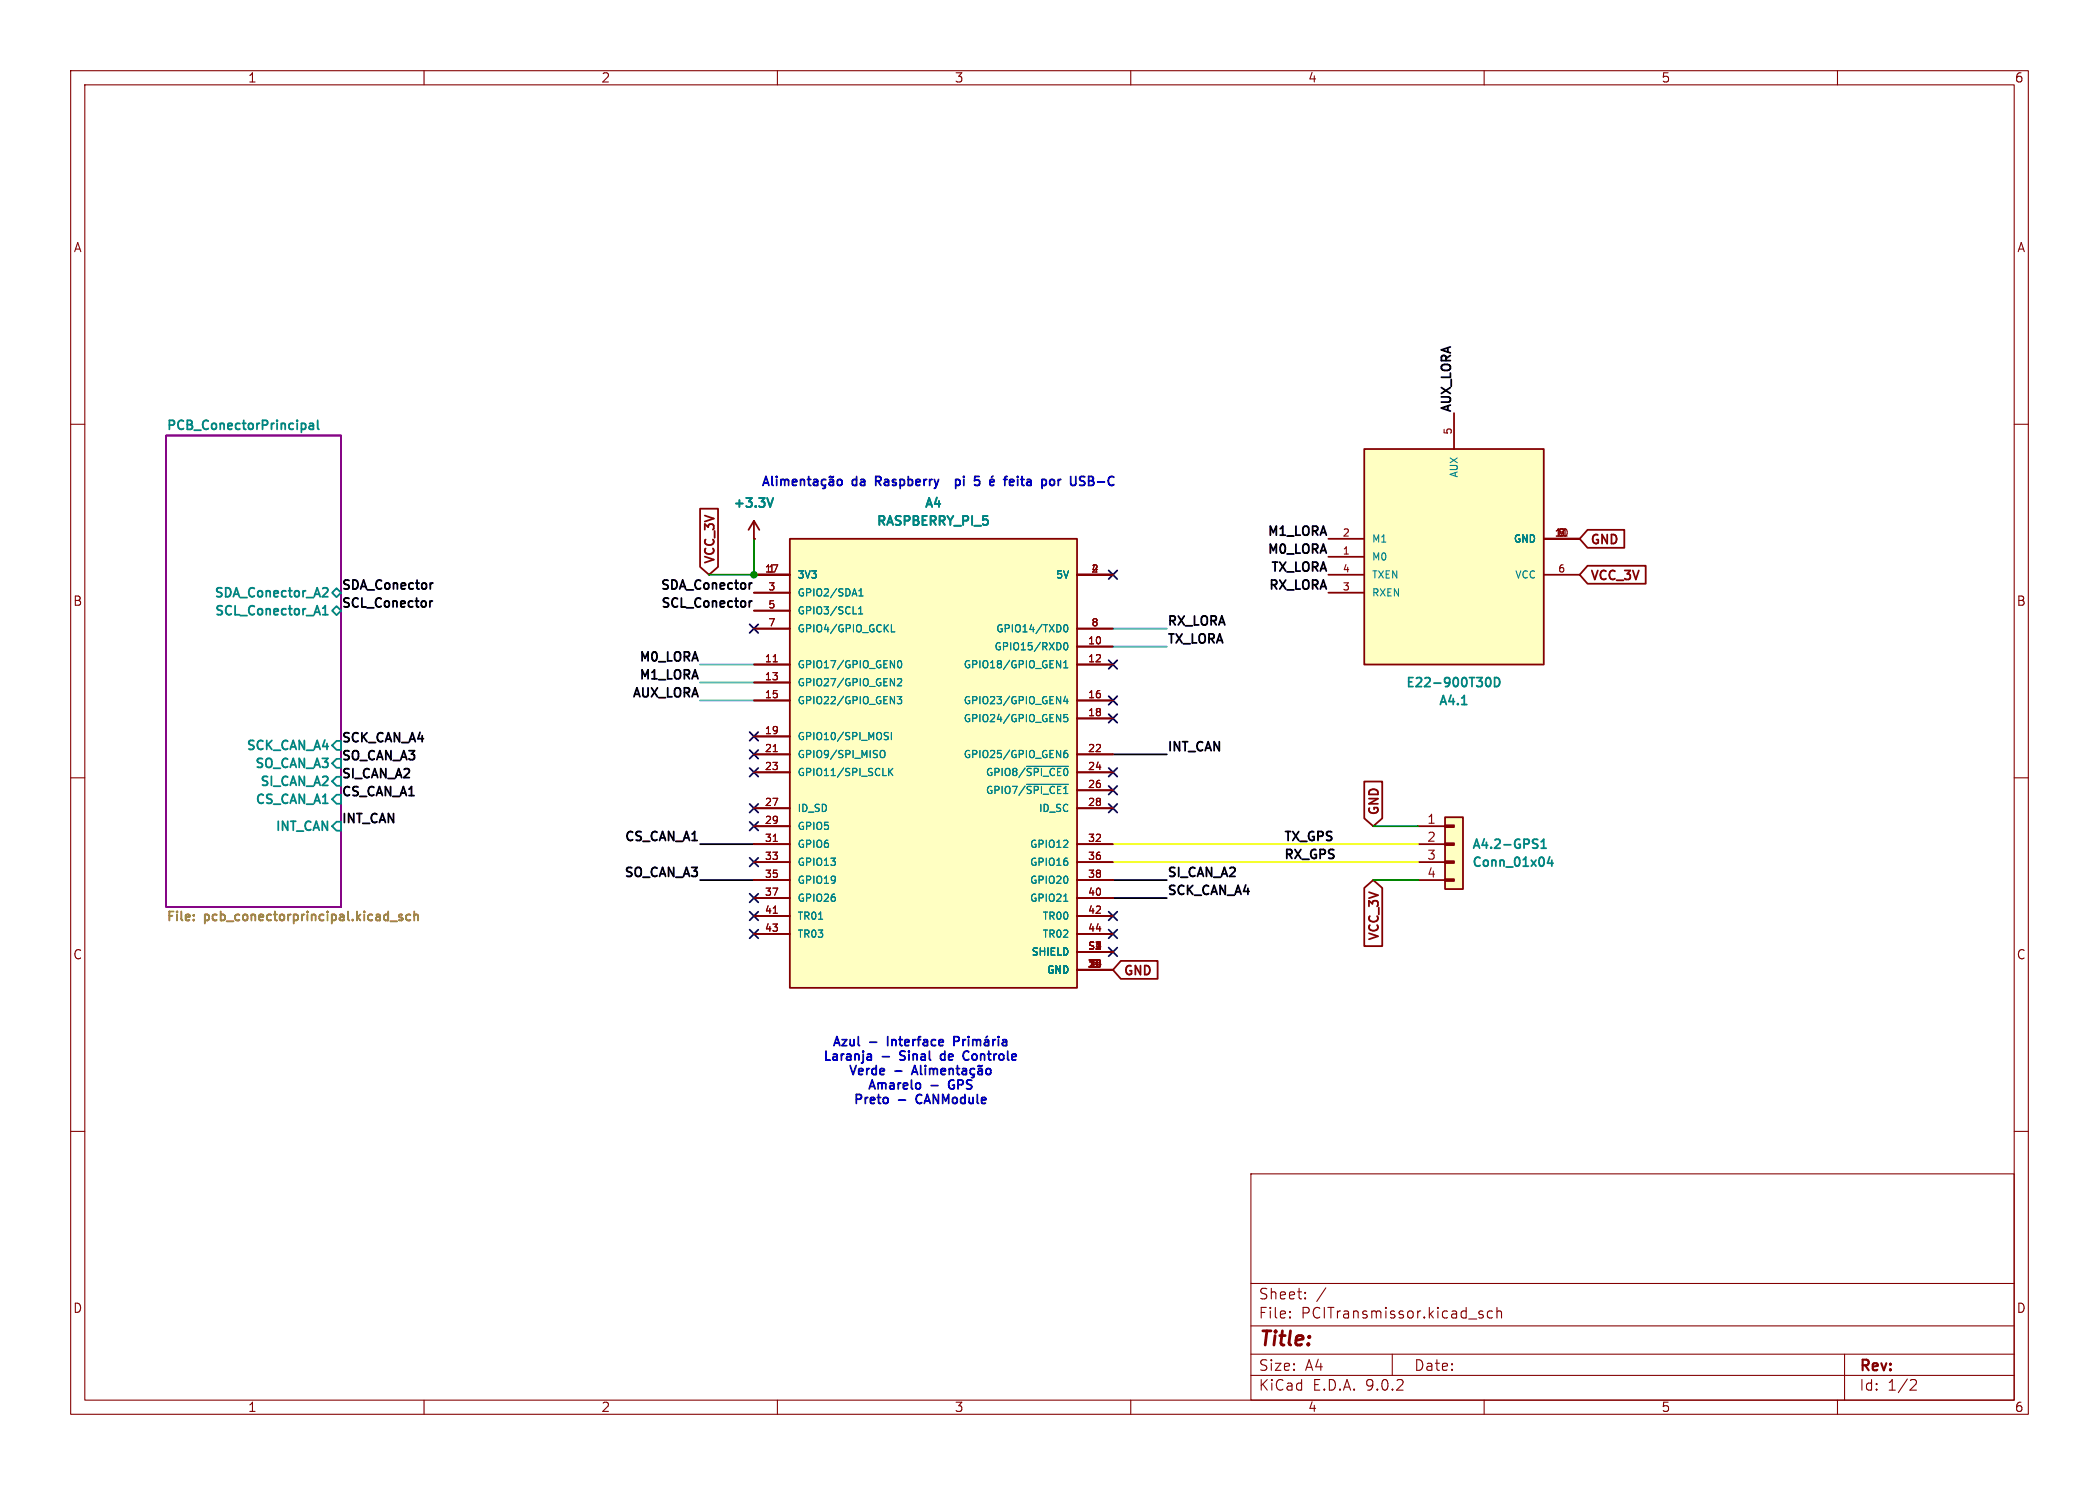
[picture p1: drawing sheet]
<svg xmlns="http://www.w3.org/2000/svg" width="297mm" height="210mm" viewBox="0 0 297 210" stroke-linecap="round" stroke-linejoin="round" font-family="sans-serif">
<g fill="none" stroke="#840000" stroke-width=".15">
<path d="M10 10h277v190h-277zM12 12h273v186h-273zM60 10v2M110 10v2M160 10v2M210 10v2M260 10v2M10 60h2M285 60h2M10 110h2M285 110h2M10 160h2"/>
<path d="M177 166h108v32h-108zM285 160h2M60 198v2M110 198v2M160 198v2M177 194.5h108M177 191.5h108M177 187.5h108M177 181.5h108M182.5 186.3h.1l-.1 .1M182.5 186.3v.1M182.5 185.5v.1"/>
<path d="M182.5 185.5h.1l-.1 .1M184.7 183.6v.1M184.7 183.6h-.1l.1 .1M184.7 182.8v.1M184.7 182.8h-.1l.1 .1M187.6 182.1l-1.3 2M197 191.5v3M209.5 185.9l.3 .1 .1 .2-.2 .2h-.3M209.5 185.4l.3 .1M210 198v2M211.2 185.5l-.5-.1-.2 .3v.4l.1 .2 .1 .1 .5-.1M211.8 185.5a.37 .37 0 0 1 .7 .1v.8"/>
<path d="M211.8 184.9v1.5M260 198v2M261 191.5v6.5M270.5 195.1l.5 .1a.41 .41 0 0 1 .1 .5l-.9 .9h1"/>
</g>
<path d="M23.5 61.6h24.8v66.7h-24.8z" fill="none" stroke="#840084" stroke-width=".25"/>
<g fill="none" stroke="#008484" stroke-width=".25">
<path d="M42.7 59.9v1.2M42.7 59.9h.3l.3 .2v.4l-.2 .2h-.4M43.8 59.9h.5v.8M44.9 59.4v1.1l.2 .2M44.3 60.2h-.4a.25 .25 0 0 0-.2 .3 .25 .25 0 0 0 .2 .2h.4M108.6 70.4l.4 1.3 .4-1.3M44.6 86.6h.6M44.9 85.7l.4 1.2M45.7 86.9h.7M45.7 86l.3-.3v1.2M45.7 83.2l.1-.1h.3l.2 .1 .1 .3-.1 .2-.7 .7h.8M47 86.4l.6-.7 .7 .7-.7 .6z"/>
<path d="M47 83.8l.6-.6 .7 .6-.7 .7zM47.6 112.4h.7v1.3h-.7l-.6-.7zM47.6 104.8h.7v1.2h-.7l-.6-.6zM47.6 109.9h.7v1.2h-.7l-.6-.6zM47.6 116.2h.7v1.3h-.7l-.6-.7zM47.6 107.3h.7v1.3h-.7l-.6-.6z"/>
</g>
<g fill="none" stroke="#848400" stroke-width=".25">
<path d="M24.6 128.9h-.6v1.3M25.1 128.9v.1M25.7 128.9v1.1M27.4 130.1v.1M27.4 129.4v.1M31.2 128.9v1.3M38.9 128.9v1.1M43.5 128.9v.1M46.3 128.9v.1M49.2 128.9v1.1M50.5 128.9v1.3M51.5 128.9v.1"/>
<path d="M54.9 128.9v1.3M55.2 130.3h1M56.9 129.4l-.3-.1-.2 .2 .1 .2 .4 .1v.3h-.5M58.1 129.4l-.4-.1-.2 .3v.3l.1 .2h.5M58.6 129.4l.2-.1 .3 .1 .1 .8M58.6 128.9v1.3"/>
</g>
<path d="M106.7 76.2h.1M106.7 73.7l-.8 1.2M106.7 73.7l.7 1.2M106.7 73.7v2.5" fill="none" stroke="#840000" stroke-width=".25"/>
<path d="M193 63.5h25.4v30.5h-25.4z" fill="#ffffc2"/>
<path d="M205.7 58.4v5.1M188 78.7h5M188 76.2h5M193 63.5h25.4v30.5h-25.4zM218.4 76.2h5.1M188 83.8h5M188 81.3h5M218.4 81.3h5.1" fill="none" stroke="#840000" stroke-width=".25"/>
<path d="M206.8 99.6h.8M210.3 96.1l.2-.3a.69 .69 0 0 1 .3 1.2l-.3 .1-.2-.2M211.5 95.8a.64 .64 0 0 1 .7 .7 .64 .64 0 0 1-.7 .6z" fill="none" stroke="#008484" stroke-width=".25"/>
<path d="M204.5 115.6h2.5v10.1h-2.5z" fill="#ffffc2"/>
<path d="M200.7 116.8h3.8M200.7 119.4h3.8M204.5 115.6h2.5v10.1h-2.5zM204.5 116.7h1.2v.3h-1.2zM204.5 119.3h1.2v.2h-1.2zM200.7 121.9h3.8M200.7 124.5h3.8M204.5 121.8h1.2v.2h-1.2zM204.5 124.3h1.2v.3h-1.2z" fill="none" stroke="#840000" stroke-width=".25"/>
<path d="M217.1 118.7h.5M217.3 119.3l.3 .3-.1 .2-.2 .2M218.1 120h.7M218.1 119l.3-.3v1.3M219.3 121.2l-.3 .9h.8M219.6 121.6v.9" fill="none" stroke="#008484" stroke-width=".25"/>
<path d="M111.8 76.2h40.6v63.5h-40.6z" fill="#ffffc2"/>
<g fill="none" stroke="#840000" stroke-width=".25">
<path d="M99.1 71.9h2.5v8.3l-1.3 1.1-1.2-1.1zM106.7 76.2h.1M111.8 76.2h40.6v63.5h-40.6zM224.6 74.9h5.2v2.6h-5.2l-1.1-1.3zM106.7 81.3h5.1M106.7 83.8h5.1M106.7 86.4h5.1M106.7 88.9h5.1M106.7 94h5.1M106.7 96.5h5.1M106.7 99.1h5.1M152.4 81.3h5.1"/>
<path d="M152.4 88.9h5.1M152.4 94h5.1M152.4 99.1h5.1M152.4 91.4h5.1M224.6 80h8.3v2.6h-8.3l-1.1-1.3zM106.7 104.1h5.1M106.7 106.7h5.1M106.7 109.2h5.1M106.7 114.3h5.1M106.7 116.8h5.1M106.7 119.4h5.1M152.4 106.7h5.1"/>
<path d="M152.4 109.2h5.1M152.4 114.3h5.1M152.4 119.4h5.1M152.4 101.6h5.1M152.4 111.8h5.1M193 110.5h2.6v5.2l-1.3 1.1-1.3-1.1zM106.7 121.9h5.1M106.7 124.5h5.1M106.7 127h5.1M106.7 129.5h5.1M106.7 132.1h5.1M152.4 121.9h5.1"/>
<path d="M152.4 124.5h5.1M152.4 127h5.1M152.4 129.5h5.1M152.4 132.1h5.1M152.4 134.6h5.1M152.4 137.2h5.1M158.6 135.9h5.2v2.5h-5.2l-1.1-1.2zM193 125.6l1.3-1.1 1.3 1.1v8.2h-2.6z"/>
</g>
<g fill="none" stroke="#008484" stroke-width=".15">
<path d="M121.5 86.8h.6M121.5 86.1l.3-.3v1M121.5 84.3h.6M121.5 83.6l.3-.3v1M126.1 89.4h.5M127 98.5h.6l-.4 .4 .3 .1v.4l-.1 .1-.4-.1M127 96.1l.4-.1 .2 .3-.6 .7h.6M127.1 93.5l.1-.1a.54 .54 0 0 1 .4 .5 .54 .54 0 0 1-.4 .5l-.1-.1-.1-.2zM150.5 94.4h.6M150.5 93.7l.3-.3v1M150.6 88.4l.2-.1a.54 .54 0 0 1 .3 .6 .54 .54 0 0 1-.3 .5l-.2-.1-.1-.3zM150.6 91l.2-.1a.54 .54 0 0 1 .3 .5 .54 .54 0 0 1-.3 .5l-.2-.1-.1-.3z"/>
<path d="M150.8 98.5l-.3 .7h.6M151 98.8v.7M124.6 106.3l.2-.2a.34 .34 0 0 1 .4 .4v.3a.34 .34 0 0 1-.2 .3 .34 .34 0 0 1-.4-.1M125.3 104.1l.3 .1 .1 .2-.2 .2h-.2M125.3 103.6h.4M125.7 108.7v1M125.9 109.1l.4 .6M126.1 103.6v1M126.3 108.7l-.6 .5M145.2 108.4h6M145.2 110.9h6M151 106.1l-.3 .1a.68 .68 0 0 0 0 .9l.3-.1 .1-.3-.2-.2h-.2l-.2 .2"/>
<path d="M151 101h-.4l-.1 .5 .2-.1 .3 .1 .1 .1-.1 .4-.1 .1-.4-.1M150.5 127.5h.6"/>
</g>
<path d="M109.4 93.6h.6M109.4 106.3h.6M109.4 119h.6M109.4 129.2h.6" fill="none" stroke="#840000" stroke-width=".15"/>
<path d="M60.8 85v.8M60.9 82.5v.8M61.2 85l-.3 .1-.1 .1M61.2 82.5h-.2l-.1 .2M106 82.5v.8M106 85v.8M106.4 85l-.2 .1-.2 .1M106.4 82.5h-.2l-.2 .2" fill="none" stroke="#000" stroke-width=".25"/>
<path d="M99.1 119.4h7.6M157.5 106.7h7.6M99.1 124.5h7.6M157.5 124.5h7.6M157.5 127h7.6" fill="none" stroke="#000002" stroke-width=".25"/>
<path d="M106.7 76.2v5.1h-6.4M194.3 116.8h6.4M194.3 124.5h6.4" fill="none" stroke="#008400" stroke-width=".25"/>
<path d="M99.1 96.5h7.6M99.1 99.1h7.6M99.1 94h7.6M157.5 91.4h7.6M157.5 88.9h7.6" fill="none" stroke="#00c0ff" stroke-width=".25"/>
<path d="M157.5 119.4h43.2M157.5 121.9h43.2" fill="none" stroke="#f4ff12" stroke-width=".25"/>
<g fill="none" stroke="#000084" stroke-width=".25">
<path d="M106.1 88.3l1.2 1.2M107.3 88.3l-1.2 1.2M156.9 80.7l1.2 1.2M156.9 93.4l1.2 1.2M156.9 98.5l1.2 1.2M158.1 80.7l-1.2 1.2M158.1 93.4l-1.2 1.2M158.1 98.5l-1.2 1.2M106.1 113.7l1.2 1.2M106.1 108.6l1.2 1.2M106.1 103.5l1.2 1.2M106.1 116.2l1.2 1.2"/>
<path d="M106.1 106.1l1.2 1.2M107.3 113.7l-1.2 1.2M107.3 108.6l-1.2 1.2M107.3 103.5l-1.2 1.2M107.3 116.2l-1.2 1.2M107.3 106.1l-1.2 1.2M156.9 108.6l1.2 1.2M156.9 101l1.2 1.2M156.9 113.7l1.2 1.2M156.9 111.2l1.2 1.2M158.1 108.6l-1.2 1.2M158.1 101l-1.2 1.2"/>
<path d="M158.1 113.7l-1.2 1.2M158.1 111.2l-1.2 1.2M106.1 126.4l1.2 1.2M106.1 131.5l1.2 1.2M106.1 128.9l1.2 1.2M106.1 121.3l1.2 1.2M107.3 131.5l-1.2 1.2M107.3 126.4l-1.2 1.2M107.3 128.9l-1.2 1.2M107.3 121.3l-1.2 1.2M156.9 134l1.2 1.2M156.9 128.9l1.2 1.2"/>
<path d="M156.9 131.5l1.2 1.2M158.1 134l-1.2 1.2M158.1 128.9l-1.2 1.2M158.1 131.5l-1.2 1.2"/>
</g>
<g fill="none" stroke="#0000c2" stroke-width=".25">
<path d="M108 68.7l.4-1.3 .4 1.3M108.1 68.3h.6M109.2 67.4v1.1l.2 .2M109.9 67.4v.1M109.9 67.8v.9M110.5 67.8v.9M110.5 67.9l.4-.1 .1 .2M111 68l.2-.2 .3 .1 .1 .8M111 68v.7M112.1 68.2l.6-.1v-.2l-.4-.1-.2 .2 .1 .6h.5M113.3 67.9l.2-.1 .3 .1v.8M113.3 67.8v.9"/>
<path d="M114.2 67.8h.5M114.4 67.4v1.1l.1 .1 .2 .1M115.2 67.9h.4l.1 .8M115.7 68.1l-.4 .1a.25 .25 0 0 0-.2 .2 .25 .25 0 0 0 .2 .3l.4-.1M116.6 68.7l.2 .2-.1 .1-.3 .1M116.8 67.9l-.3-.1-.3 .2v.4l.2 .2h.4M117.4 67.9h.5v.8M117.9 68.1l-.4 .1a.25 .25 0 0 0-.2 .2 .25 .25 0 0 0 .2 .3l.4-.1M117.9 67.4l-.1 .1-.3-.1-.2 .1M118.5 67.9l.2-.1 .4 .1v.5l-.1 .2-.3 .1-.2-.2zM123.9 68h.6l.1-.2v-.3l-.2-.1h-.5v1.3M124.2 68l.4 .7"/>
<path d="M125.2 67.9h.5v.8M125.7 68.1l-.4 .1a.25 .25 0 0 0-.2 .2 .25 .25 0 0 0 .2 .3l.4-.1M126.8 67.9l-.3-.1-.2 .2v.2l.5 .1v.3h-.5M127.4 67.9l.3-.1 .3 .2v.4l-.1 .2h-.5M127.4 67.8v1.3M128.5 67.9l.4-.1 .2 .2v.4l-.1 .2h-.5M128.5 67.4v1.3M129.6 68.2l.6-.1v-.2l-.4-.1-.2 .2 .1 .6h.5M130.8 67.8v.9M131.1 67.8l-.2 .1-.1 .1M131.5 67.8v.9M131.9 67.8l-.2 .1-.2 .1"/>
<path d="M132.2 67.8l.3 .9M132.5 68.7l-.1 .3-.2 .1M132.8 67.8l-.3 .9M135.2 67.9l.4-.1 .2 .2v.4l-.1 .2h-.5M135.2 67.8v1.3M138.6 68v.5M142 67.8h.5M142.5 67.4h-.3v.2v1.1M142.9 68.2l.6-.1-.1-.2-.4-.1-.1 .2v.6h.5M144 67.4v.1M144 67.8v.9M144.4 67.8h.5"/>
<path d="M144.6 67.4v1.1l.1 .1 .2 .1M145.3 67.9h.5l.1 .8M145.9 68.1l-.4 .1a.25 .25 0 0 0-.2 .2 .25 .25 0 0 0 .2 .3l.4-.1M147.4 67.9l.4-.1 .3 .2v.4l-.2 .2h-.5M147.4 67.8v1.3M148.6 67.9l.2-.1 .3 .1 .1 .5-.1 .2-.3 .1-.2-.2zM149.7 67.8v.9M150.1 67.8l-.2 .1-.2 .1M151.5 67.4v1M152.2 67.4v1M153.5 67.4h-.5l-.2 .2M154 67.4h.5l.1 .1 .1 .2-.2 .3a.34 .34 0 0 1 .3 .3 .34 .34 0 0 1-.3 .4h-.5z"/>
<path d="M154 68h.5M121.5 147.8l.1 .1M122.7 149.1h.5l.1 .8M122.7 149.9h.6M123.1 147.4h.9M123.3 149.4l-.6 .1M125.2 155.2l.3 .1 .1 .1v.5l-.4 .2M125.6 146.6v1.3M126.6 151.5h1M129 152l.4-1.3 .4 1.3M129.1 151.6h.6M129.7 153.2h.3l.2 .2v.5l-.2 .1-.3-.1"/>
<path d="M130.3 150.7v1.1l.2 .2M130.9 151.1v.9M131.5 151.1v.9M131.5 151.2l.4-.1 .2 .2M132.1 151.3l.2-.2 .3 .1v.8M132.1 151.3v.7M133.2 151.5l.6-.1-.1-.2-.3-.1-.2 .2v.6h.5M133.6 149.1h-.4l-.1 .2v.5l.5 .1M134.3 151.2l.2-.1 .3 .1 .1 .8M134.3 151.1v.9M135 147.3l.6-.1 .1-.2v-.3l-.2-.1h-.5v1.3M135.3 151.1h.5"/>
<path d="M135.5 150.7v1.1v.1l.3 .1M136.2 151.2h.5v.8M136.3 147v.9M136.5 148.7l.3-.1 .3 .2M136.6 147l-.2 .1-.1 .2M136.7 151.4l-.4 .1a.25 .25 0 0 0-.2 .2 .25 .25 0 0 0 .2 .3l.4-.1M137 146.6v.1M137 147v.9M137.1 149.8l-.3 .1h-.3M137.6 147.1l.4-.1 .2 .2M137.6 147v.9M137.6 152l.2 .2v.1l-.3 .1"/>
<path d="M137.9 151.2l-.4-.1-.2 .3v.3l.1 .2h.5M138.2 147.2l.2-.2 .3 .1v.8M138.2 147.2v.7M138.4 151.2h.5l.1 .8M139 151.4l-.4 .1a.25 .25 0 0 0-.2 .2 .25 .25 0 0 0 .2 .3l.4-.1M139.3 147.1h.5l.1 .8M139.6 151.2l.2-.1 .3 .1 .1 .5-.1 .2-.3 .1-.2-.2zM139.7 146.5l-.2 .2M139.9 147.3l-.4 .1a.25 .25 0 0 0-.2 .2 .25 .25 0 0 0 .2 .3l.4-.1M140.5 147v.9M140.9 147l-.3 .1-.1 .2M141.3 146.6v.1"/>
<path d="M141.3 147v.9M141.9 147.1h.5v.8M142.4 147.3l-.4 .1a.25 .25 0 0 0-.2 .2 .25 .25 0 0 0 .2 .3l.4-.1"/>
</g>
<path d="M108.6 70.4l.4 1.3 .4-1.3" fill="none" stroke="#008484" stroke-width=".25"/>
<circle cx="106.7" cy="81.3" r=".46" fill="#008400" stroke="#008400" stroke-width=".15"/>
<text font-size="2.8" fill="#840000" x="178" y="190.9">Title:</text>
<g font-size="2.1" fill="#840000">
<text x="178" y="184">Sheet:</text>
<text x="178" y="186.7">File:</text>
<text x="184.1" y="186.7">PCITransmissor.kicad_sch</text>
<text x="178" y="196.9">KiCad</text>
<text x="178" y="194.1">Size:</text>
<text x="184.7" y="194.1">A4</text>
<text x="185.7" y="196.9">E.D.A.</text>
<text x="193.3" y="196.9">9.0.2</text>
<text x="200" y="194.1">Date:</text>
<text x="263" y="194.3">Rev:</text>
<text x="263" y="196.9">Id:</text>
<text x="267.1" y="196.9">1/2</text>
</g>
<g font-size="1.8" fill="#840000">
<text x="35" y="11.9">1</text>
<text x="85" y="11.9">2</text>
<text x="135" y="11.9">3</text>
<text x="185" y="11.9">4</text>
<text x="235" y="11.9">5</text>
<text x="285" y="11.9">6</text>
<text x="10.3" y="35.9">A</text>
<text x="285.3" y="35.9">A</text>
<text x="224.9" y="77.3">GND</text>
<text x="101.4" y="79.9" transform="rotate(-90 101.4 79.9)">VCC_3V</text>
<text x="224.9" y="82.4">VCC_3V</text>
<text x="10.3" y="85.9">B</text>
<text x="285.3" y="85.9">B</text>
<text x="195.4" y="115.4" transform="rotate(-90 195.4 115.4)">GND</text>
<text x="201.9" y="116.6">1</text>
<text x="201.9" y="119.1">2</text>
<text x="201.9" y="121.7">3</text>
<text x="201.9" y="124.2">4</text>
<text x="10.3" y="135.9">C</text>
<text x="195.4" y="133.3" transform="rotate(-90 195.4 133.3)">VCC_3V</text>
<text x="285.3" y="135.9">C</text>
<text x="158.9" y="138.3">GND</text>
<text x="10.3" y="185.9">D</text>
<text x="285.3" y="185.9">D</text>
<text x="35" y="199.9">1</text>
<text x="85" y="199.9">2</text>
<text x="135" y="199.9">3</text>
<text x="185" y="199.9">4</text>
<text x="235" y="199.9">5</text>
<text x="285" y="199.9">6</text>
</g>
<g font-size="1.8">
<text x="205.4" y="58.4" transform="rotate(-90 205.4 58.4)">AUX_LORA</text>
<text x="179.1" y="75.9">M1_LORA</text>
<text x="48.3" y="83.5">SDA_Conector</text>
<text x="93.2" y="83.5">SDA_Conector</text>
<text x="179.1" y="78.4">M0_LORA</text>
<text x="179.3" y="83.5">RX_LORA</text>
<text x="179.6" y="80.9">TX_LORA</text>
<text x="48.3" y="86">SCL_Conector</text>
<text x="93.3" y="86">SCL_Conector</text>
<text x="165.1" y="88.6">RX_LORA</text>
<text x="90.2" y="93.6">M0_LORA</text>
<text x="165.1" y="91.1">TX_LORA</text>
<text x="89.2" y="98.7">AUX_LORA</text>
<text x="90.2" y="96.2">M1_LORA</text>
<text x="48.3" y="105.1">SCK_CAN_A4</text>
<text x="48.3" y="107.6">SO_CAN_A3</text>
<text x="165.1" y="106.3">INT_CAN</text>
<text x="48.3" y="110.1">SI_CAN_A2</text>
<text x="48.3" y="112.7">CS_CAN_A1</text>
<text x="48.3" y="116.5">INT_CAN</text>
<text x="88.2" y="119">CS_CAN_A1</text>
<text x="181.6" y="119">TX_GPS</text>
<text x="88.1" y="124.1">SO_CAN_A3</text>
<text x="165.1" y="124.1">SI_CAN_A2</text>
<text x="181.6" y="121.6">RX_GPS</text>
<text x="165.1" y="126.7">SCK_CAN_A4</text>
</g>
<g font-size="1.8" fill="#008484">
<text x="23.5" y="60.9">PCB_ConectorPrincipal</text>
<text x="103.6" y="72.1">+3.3V</text>
<text x="123.9" y="74.7">RASPBERRY_PI_5</text>
<text x="130.7" y="72.1">A4</text>
<text x="30.1" y="84.8">SDA_Conector_A2</text>
<text x="30.1" y="87.4">SCL_Conector_A1</text>
<text x="198.8" y="97.5">E22-900T30D</text>
<text x="203.4" y="100.1">A4.1</text>
<text x="34.6" y="106.4">SCK_CAN_A4</text>
<text x="35.8" y="109">SO_CAN_A3</text>
<text x="36.6" y="111.5">SI_CAN_A2</text>
<text x="35.9" y="114">CS_CAN_A1</text>
<text x="38.7" y="117.9">INT_CAN</text>
<text x="208.1" y="122.9">Conn_01x04</text>
<text x="208.1" y="120.4">A4.2-GPS1</text>
</g>
<g font-size="1.8" fill="#0000c2">
<text x="120.6" y="69.1">da</text>
<text x="136.7" y="69.1">pi</text>
<text x="139.9" y="69.1">5</text>
<text x="151" y="69.1">por</text>
<text x="155.5" y="69.1">USB-C</text>
<text x="117.6" y="148.3">Azul</text>
<text x="126.1" y="148.3">Interface</text>
<text x="116.3" y="150.4">Laranja</text>
<text x="119.9" y="152.4">Verde</text>
<text x="122.6" y="154.4">Amarelo</text>
<text x="124.8" y="150.4">-</text>
<text x="127.9" y="150.4">Sinal</text>
<text x="131.7" y="154.4">-</text>
<text x="134.1" y="150.4">de</text>
<text x="134.8" y="154.4">GPS</text>
<text x="137.8" y="150.4">Controle</text>
<text x="120.6" y="156.5">Preto</text>
<text x="127.1" y="156.5">-</text>
<text x="130.2" y="156.5">CANModule</text>
</g>
<g font-size="1.8" fill="#848400">
<text x="23.5" y="130.9">File:</text>
<text x="29" y="130.9">pcb_conectorprincipal.kicad_sch</text>
</g>
<g font-size="1.4" fill="#840000">
<text x="205.5" y="61.6" transform="rotate(-90 205.5 61.6)">5</text>
<text x="189.9" y="75.9">2</text>
<text x="219.9" y="75.9">10</text>
<text x="220.4" y="75.9">71</text>
<text x="220.4" y="75.9">9</text>
<text x="108.1" y="81">17</text>
<text x="108.6" y="81">1</text>
<text x="108.6" y="83.6">3</text>
<text x="154.3" y="81">2</text>
<text x="189.9" y="83.6">3</text>
<text x="189.9" y="81">4</text>
<text x="189.9" y="78.5">1</text>
<text x="220.4" y="81">6</text>
<text x="108.6" y="86.1">5</text>
<text x="108.6" y="88.6">7</text>
<text x="154.3" y="88.6">8</text>
<text x="108.1" y="93.7">11</text>
<text x="153.8" y="91.2">10</text>
<text x="153.8" y="93.7">12</text>
<text x="108.1" y="96.3">13</text>
<text x="108.1" y="98.8">15</text>
<text x="153.8" y="98.8">16</text>
<text x="153.8" y="101.3">18</text>
<text x="108.1" y="103.9">19</text>
<text x="108.1" y="106.4">21</text>
<text x="153.8" y="106.4">22</text>
<text x="108.1" y="109">23</text>
<text x="153.8" y="109">24</text>
<text x="153.8" y="111.5">26</text>
<text x="108.1" y="114">27</text>
<text x="108.1" y="116.6">29</text>
<text x="108.1" y="119.1">31</text>
<text x="153.8" y="114">28</text>
<text x="153.8" y="119.1">32</text>
<text x="108.1" y="121.7">33</text>
<text x="108.1" y="124.2">35</text>
<text x="153.8" y="121.7">36</text>
<text x="153.8" y="124.2">38</text>
<text x="108.1" y="126.7">37</text>
<text x="108.1" y="129.3">41</text>
<text x="108.1" y="131.8">43</text>
<text x="153.8" y="126.7">40</text>
<text x="153.8" y="129.3">42</text>
<text x="153.8" y="131.8">44</text>
<text x="153.8" y="134.4">S1</text>
<text x="154.3" y="136.9">99</text>
<text x="154.8" y="134.4">2</text>
</g>
<g font-size="1.4" fill="#008484">
<text x="206.5" y="67.7" transform="rotate(-90 206.5 67.7)">AUX</text>
<text x="194.1" y="76.9">M1</text>
<text x="214.1" y="76.9">GND</text>
<text x="112.8" y="82">3V3</text>
<text x="149.3" y="82">5V</text>
<text x="194.1" y="82">TXEN</text>
<text x="194.1" y="79.5">M0</text>
<text x="214.3" y="82">VCC</text>
<text x="112.8" y="84.6">GPIO2/SDA1</text>
<text x="112.8" y="87.1">GPIO3/SCL1</text>
<text x="112.8" y="89.6">GPIO4/GPIO_GCKL</text>
<text x="140.8" y="89.6">GPIO14/TXD0</text>
<text x="194.1" y="84.6">RXEN</text>
<text x="112.8" y="94.7">GPIO17/GPIO_GEN0</text>
<text x="136.2" y="94.7">GPIO18/GPIO_GEN1</text>
<text x="140.6" y="92.2">GPIO15/RXD0</text>
<text x="112.8" y="97.3">GPIO27/GPIO_GEN2</text>
<text x="112.8" y="99.8">GPIO22/GPIO_GEN3</text>
<text x="136.2" y="99.8">GPIO23/GPIO_GEN4</text>
<text x="112.8" y="104.9">GPIO10/SPI_MOSI</text>
<text x="112.8" y="107.4">GPIO9/SPI_MISO</text>
<text x="136.2" y="102.3">GPIO24/GPIO_GEN5</text>
<text x="136.2" y="107.4">GPIO25/GPIO_GEN6</text>
<text x="112.8" y="110">GPIO11/SPI_SCLK</text>
<text x="139.4" y="110">GPIO8/~{SPI_CE0}</text>
<text x="139.4" y="112.5">GPIO7/~{SPI_CE1}</text>
<text x="112.8" y="115">ID_SD</text>
<text x="112.8" y="117.6">GPIO5</text>
<text x="146.9" y="115">ID_SC</text>
<text x="112.8" y="120.1">GPIO6</text>
<text x="112.8" y="122.7">GPIO13</text>
<text x="112.8" y="125.2">GPIO19</text>
<text x="145.6" y="120.1">GPIO12</text>
<text x="145.6" y="122.7">GPIO16</text>
<text x="145.6" y="125.2">GPIO20</text>
<text x="112.8" y="127.7">GPIO26</text>
<text x="112.8" y="130.3">TR01</text>
<text x="145.6" y="127.7">GPIO21</text>
<text x="147.4" y="130.3">TR00</text>
<text x="112.8" y="132.8">TR03</text>
<text x="145.9" y="135.4">SHIELD</text>
<text x="147.4" y="132.8">TR02</text>
<text x="148" y="137.9">GND</text>
</g>
</svg>
